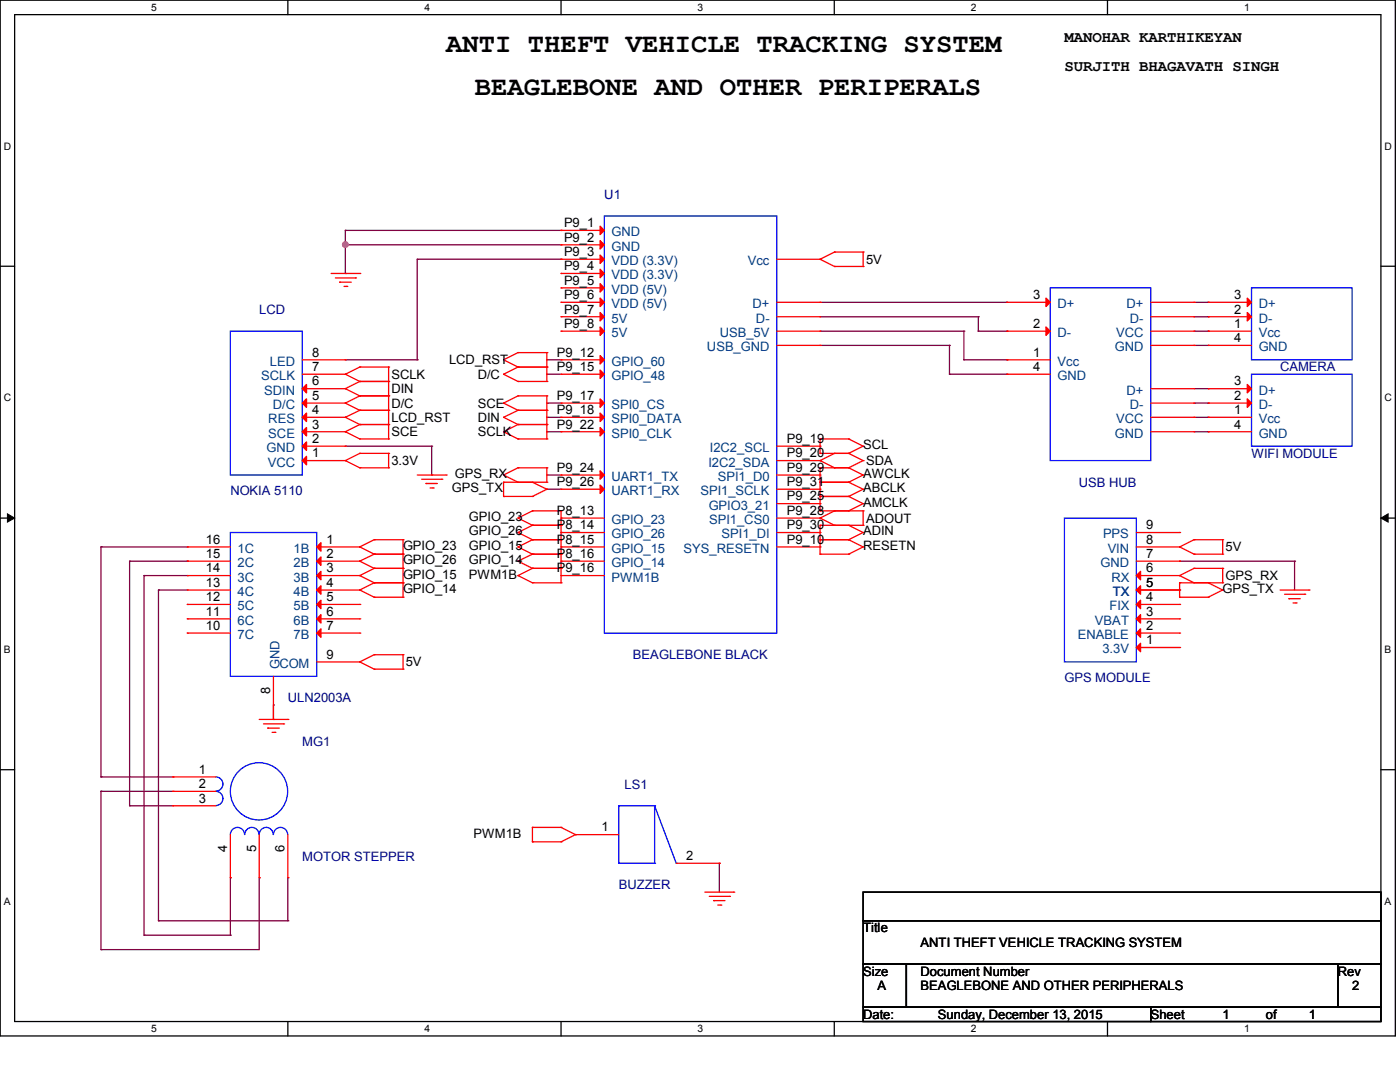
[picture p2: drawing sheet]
<svg xmlns="http://www.w3.org/2000/svg" width="279mm" height="216mm" viewBox="0 0 279 216" stroke-linecap="round" stroke-linejoin="round" font-family="sans-serif">
<path d="M0 0h278.5v206.7h-278.5zM2.9 2.9h272.7v200.9h-272.7z" fill="none" stroke="#000" stroke-width=".25"/>
<g fill="#fff">
<path d="M30.2 .3h1.1v2.3h-1.1z"/>
<path d="M30.2 204.1h1.1v2.3h-1.1z"/>
</g>
<path d="M57.4 0v2.9M57.4 203.8v2.9" fill="none" stroke="#000" stroke-width=".25"/>
<g fill="#fff">
<path d="M84.7 .3h1.1v2.3h-1.1z"/>
<path d="M84.7 204.1h1.1v2.3h-1.1z"/>
</g>
<path d="M112 0v2.9M112 203.8v2.9" fill="none" stroke="#000" stroke-width=".25"/>
<g fill="#fff">
<path d="M139.2 .3h1.1v2.3h-1.1z"/>
<path d="M139.2 204.1h1.1v2.3h-1.1z"/>
</g>
<path d="M166.5 0v2.9M166.5 203.8v2.9" fill="none" stroke="#000" stroke-width=".25"/>
<g fill="#fff">
<path d="M193.8 .3h1.1v2.3h-1.1z"/>
<path d="M193.8 204.1h1.1v2.3h-1.1z"/>
</g>
<path d="M221 0v2.9M221 203.8v2.9" fill="none" stroke="#000" stroke-width=".25"/>
<g fill="#fff">
<path d="M248.3 .3h1.1v2.3h-1.1z"/>
<path d="M248.3 204.1h1.1v2.3h-1.1z"/>
<path d="M.8 28h1.4v2.3h-1.4z"/>
<path d="M276.3 28h1.4v2.3h-1.4z"/>
<path d="M.8 78.2h1.4v2.3h-1.4z"/>
<path d="M276.3 78.2h1.4v2.3h-1.4z"/>
</g>
<path d="M0 53.1h2.9M275.6 53.1h2.9" fill="none" stroke="#000" stroke-width=".25"/>
<g fill="#fff">
<path d="M.8 128.5h1.3v2.2h-1.3z"/>
<path d="M276.3 128.5h1.3v2.2h-1.3z"/>
</g>
<path d="M0 103.4h2.9M275.6 103.4h2.9" fill="none" stroke="#000" stroke-width=".25"/>
<path d="M1.5 102.5l1.4 .9-1.4 .8zM275.6 103.4l1.4-.9v1.7z" fill="#000" stroke="#000" stroke-width=".2"/>
<g fill="#fff">
<path d="M.8 178.7h1.3v2.2h-1.3z"/>
<path d="M276.3 178.7h1.3v2.2h-1.3z"/>
</g>
<path d="M0 153.6h2.9M275.6 153.6h2.9M172.3 178h103.3v5.7h-103.3zM172.3 183.7h103.3v8.7h-103.3zM172.3 192.4h8.6v8.6h-8.6zM180.9 192.4h86.1v8.6h-86.1zM267 192.4h8.6v8.6h-8.6zM172.3 201h57.4v2.8h-57.4zM229.7 201h45.9v2.8h-45.9z" fill="none" stroke="#000" stroke-width=".25"/>
<g fill="none" stroke="#800040" stroke-width=".25">
<path d="M68.9 48.9h.1M68.9 54.6h.1M68.9 46h.1M68.9 48.9h43.1M68.9 46v8.6M68.9 46h43.1M83.3 51.7h.1M83.3 51.7v20.1M83.3 51.7h28.7M112 46h.1M112 51.7h.1M68.9 71.8h14.4"/>
<path d="M83.3 71.8h.1M109.1 74.7h.1M109.1 71.8h.1M109.1 71.8h2.9M109.1 74.7h2.9M163.7 60.3h37.3M163.7 63.2h31.5M163.7 66.1h28.7M163.7 68.9h25.8M189.5 68.9h.1M189.5 74.7h.1M189.5 68.9v5.8"/>
<path d="M189.5 74.7h11.5M192.4 66.1h.1M192.4 71.8h.1M192.4 66.1v5.7M192.4 71.8h8.6M195.2 63.2h.1M195.2 66.1h.1M195.2 63.2v2.9M195.2 66.1h5.8M201 60.3h.1M201 66.1h.1M201 71.8h.1"/>
<path d="M201 74.7h.1M238.3 60.3h2.8M238.3 63.2h2.8M238.3 66.1h2.8M238.3 68.9h2.8M238.3 77.6h2.8M241.1 60.3h.1M241.1 63.2h.1M241.1 66.1h.1M241.1 68.9h.1M241.1 77.6h.1M68.9 89h17.2"/>
<path d="M86.1 94.8h.1M86.1 89h.1M86.1 89v5.8M109.1 83.3h.1M109.1 80.4h.1M109.1 86.1h.1M109.1 94.8h.1M109.1 97.6h.1M109.1 83.3h2.9M109.1 80.4h2.9M109.1 86.1h2.9M109.1 94.8h2.9"/>
<path d="M109.1 97.6h2.9M238.3 83.3h2.8M238.3 80.4h2.8M238.3 86.1h2.8M241.1 80.4h.1M241.1 83.3h.1M241.1 86.1h.1M20.2 109.1h.1M20.2 109.1h17.2M20.2 109.1v45.9M25.9 112h.1M25.9 112h11.5"/>
<path d="M25.9 112v48.8M28.7 114.9h.1M28.7 114.9h8.7M28.7 114.9v71.7M31.6 117.7h.1M31.6 117.7h5.8M31.6 117.7v66M37.4 112h.1M235.4 112h.1M235.4 112h23M258.4 112h.1M258.4 112v5.7"/>
<path d="M20.2 155h.1M20.2 157.9h.1M20.2 157.9v31.6M20.2 155h14.3M20.2 157.9h14.3M34.5 155h.1M54.6 140.7h.1M54.6 140.7v2.9M25.9 160.8h.1M25.9 160.8h8.6M46 175.1h.1M46 175.1v11.5"/>
<path d="M51.7 175.1h.1M51.7 175.1v14.4h-31.5M57.4 175.1h.1M57.4 175.1v8.6M143.6 172.3h.1M143.6 172.3v5.7M20.2 189.5h.1M28.7 186.6h.1M28.7 186.6h17.3M31.6 183.7h.1M31.6 183.7h25.8M46 186.6h.1"/>
<path d="M57.4 183.7h.1"/>
</g>
<circle cx="68.9" cy="48.8" r=".55" fill="#f0f" stroke="#f0f" stroke-width=".25"/>
<g fill="none" stroke="#f00" stroke-width=".25">
<path d="M66.1 54.6h5.7M66.9 55.5h4.1M67.8 56.3h.1M67.8 56.3h2.3M68.7 57.1h.5M69.2 57.1h.1M71 55.5h.1M71.8 54.6h.1M112 46h.1M112 48.9h.1M112 51.7h.1M112 54.6h.1"/>
<path d="M112 57.4h.1M112 54.6h8.6M112 46h8.6M112 48.9h8.6M112 51.7h8.6M112 57.4h8.6M155 51.7h8.7M163.7 51.7h.1M163.7 51.7l2.8 1.5M166.5 50.3h.1M166.5 53.2h.1M166.5 50.3l-2.8 1.4"/>
<path d="M166.5 50.3h5.8M166.5 53.2h5.8M172.3 50.3h.1M172.3 53.2h.1M172.3 50.3v2.9M60.3 77.6h8.6M60.3 74.7h8.6M60.3 71.8h8.6M68.9 77.6h.1M68.9 74.7h.1M68.9 71.8h.1M68.9 77.6l2.9 1.4"/>
<path d="M68.9 74.7l2.9 1.4M71.8 76.1h.1M71.8 79h.1M71.8 73.2h.1M71.8 76.1l-2.9 1.5M71.8 76.1h5.8M71.8 79h5.8M71.8 79l-2.9 1.4M71.8 73.2h5.8M71.8 73.2l-2.9 1.5M77.6 76.1h.1M77.6 79h.1"/>
<path d="M77.6 73.2h.1M77.6 73.2v14.4M100.5 74.7h.1M100.5 71.8h.1M100.5 74.7l2.9 1.4M100.5 71.8l2.9 1.4M103.4 79h.1M103.4 73.2h.1M103.4 76.1h.1M103.4 70.4h.1M103.4 76.1h5.7M103.4 79h5.7"/>
<path d="M103.4 79l-2.9 1.4M103.4 73.2l-2.9 1.5M103.4 73.2h5.7M103.4 70.4l-2.9 1.4M103.4 70.4h5.7M109.1 79h.1M109.1 73.2h.1M109.1 76.1h.1M109.1 70.4h.1M109.1 70.4v5.7M109.1 79v8.6M112 60.3h.1"/>
<path d="M112 63.2h.1M112 66.1h.1M112 71.8h.1M112 74.7h.1M112 74.7h8.6M112 71.8h8.6M112 60.3h8.6M112 66.1h8.6M112 63.2h8.6M155 60.3h8.7M155 66.1h8.7M155 63.2h8.7"/>
<path d="M155 68.9h8.7M163.7 60.3h.1M163.7 63.2h.1M163.7 66.1h.1M163.7 68.9h.1M201 60.3h.1M201 66.1h.1M201 74.7h.1M201 71.8h.1M201 74.7h8.6M201 71.8h8.6M201 60.3h8.6"/>
<path d="M201 66.1h8.6M229.7 77.6h8.6M229.7 60.3h8.6M229.7 66.1h8.6M229.7 63.2h8.6M229.7 68.9h8.6M238.3 66.1h.1M238.3 77.6h.1M238.3 60.3h.1M238.3 63.2h.1M238.3 68.9h.1M241.1 77.6h.1"/>
<path d="M241.1 60.3h.1M241.1 63.2h.1M241.1 68.9h.1M241.1 66.1h.1M241.1 77.6h8.7M241.1 60.3h8.7M241.1 66.1h8.7M241.1 63.2h8.7M241.1 68.9h8.7M60.3 91.9h8.6M60.3 86.1h8.6M60.3 89h8.6"/>
<path d="M60.3 80.4h8.6M60.3 83.3h8.6M68.9 80.4h.1M68.9 83.3h.1M68.9 86.1h.1M68.9 91.9h.1M68.9 89h.1M68.9 80.4l2.9 1.5M68.9 83.3l2.9 1.4M68.9 86.1l2.9 1.5M68.9 91.9l2.9 1.4M71.8 81.9h.1"/>
<path d="M71.8 84.7h.1M71.8 87.6h.1M71.8 90.5h.1M71.8 93.3h.1M71.8 81.9h5.8M71.8 81.9l-2.9 1.4M71.8 84.7h5.8M71.8 84.7l-2.9 1.4M71.8 87.6h5.8M71.8 90.5l-2.9 1.4M71.8 90.5h5.8M71.8 93.3h5.8"/>
<path d="M77.6 81.9h.1M77.6 84.7h.1M77.6 87.6h.1M77.6 90.5h.1M77.6 93.3h.1M77.6 90.5v2.8M83.3 94.8h5.7M84.2 95.6h4M85 96.5h.1M85 96.5h2.3M85.9 97.4h.5M86.4 97.4h.1"/>
<path d="M88.2 95.6h.1M89 94.8h.1M100.5 83.3h.1M100.5 80.4h.1M100.5 86.1h.1M100.5 99.1h.1M100.5 96.2h.1M100.5 94.8h.1M100.5 83.3l2.9 1.4M100.5 80.4l2.9 1.5M100.5 86.1l2.9 1.5M100.5 99.1h5.8"/>
<path d="M100.5 96.2v2.9M100.5 96.2h8.6M100.5 94.8l2.9 1.4M103.4 81.9h.1M103.4 84.7h.1M103.4 87.6h.1M103.4 93.3h.1M103.4 96.2h.1M103.4 81.9h5.7M103.4 84.7h5.7M103.4 87.6h5.7M103.4 93.3h5.7"/>
<path d="M103.4 81.9l-2.9 1.4M103.4 84.7l-2.9 1.4M103.4 93.3l-2.9 1.5M106.3 99.1h.1M106.3 96.2h.1M106.3 96.2l2.8 1.4M109.1 81.9h.1M109.1 84.7h.1M109.1 87.6h.1M109.1 97.6h.1M109.1 93.3h.1M109.1 96.2h.1"/>
<path d="M109.1 93.3v2.9M109.1 97.6l-2.8 1.5M112 97.6h.1M112 86.1h.1M112 94.8h.1M112 80.4h.1M112 83.3h.1M112 94.8h8.6M112 86.1h8.6M112 80.4h8.6M112 83.3h8.6M112 97.6h8.6"/>
<path d="M155 94.8h8.7M155 91.9h8.7M155 89h8.7M155 97.6h8.7M163.7 90.5h.1M163.7 87.6h.1M163.7 99.1h.1M163.7 96.2h.1M163.7 93.3h.1M163.7 91.9h.1M163.7 89h.1M163.7 94.8h.1"/>
<path d="M163.7 97.6h.1M163.7 87.6h5.7M163.7 90.5h5.7M163.7 93.3h5.7M163.7 99.1h5.7M163.7 96.2h5.7M163.7 87.6v2.9M163.7 93.3v8.6M163.7 91.9l2.8 1.4M166.5 90.5h.1M166.5 93.3h.1M166.5 90.5l-2.8 1.4"/>
<path d="M169.4 90.5h.1M169.4 87.6h.1M169.4 99.1h.1M169.4 96.2h.1M169.4 93.3h.1M169.4 87.6l2.9 1.4M169.4 99.1l2.9 1.4M169.4 96.2l2.9 1.4M169.4 93.3l2.9 1.5M169.4 90.5l2.9 1.4M172.3 89h.1M172.3 97.6h.1"/>
<path d="M172.3 94.8h.1M172.3 91.9h.1M172.3 89l-2.9 1.5M172.3 97.6l-2.9 1.5M172.3 94.8l-2.9 1.4M172.3 91.9l-2.9 1.4M229.7 86.1h8.6M229.7 80.4h8.6M229.7 83.3h8.6M238.3 80.4h.1M238.3 83.3h.1M238.3 86.1h.1"/>
<path d="M241.1 80.4h.1M241.1 86.1h.1M241.1 83.3h.1M241.1 86.1h8.7M241.1 80.4h8.7M241.1 83.3h8.7M37.4 109.1h.1M37.4 112h.1M37.4 114.9h.1M37.4 117.7h.1M37.4 117.7h8.6M37.4 109.1h8.6"/>
<path d="M37.4 112h8.6M37.4 114.9h8.6M63.2 117.7h8.6M63.2 109.1h8.6M63.2 112h8.6M63.2 114.9h8.6M71.8 109.1h.1M71.8 112h.1M71.8 114.9h.1M71.8 117.7h.1M71.8 109.1l2.9 1.5M71.8 112l2.9 1.4"/>
<path d="M71.8 114.9l2.9 1.4M71.8 117.7l2.9 1.5M74.7 107.7h.1M74.7 110.6h.1M74.7 113.4h.1M74.7 116.3h.1M74.7 119.2h.1M74.7 107.7h5.7M74.7 110.6h5.7M74.7 113.4h5.7M74.7 116.3h5.7M74.7 119.2h5.7"/>
<path d="M74.7 107.7l-2.9 1.4M74.7 110.6l-2.9 1.4M74.7 113.4l-2.9 1.5M74.7 116.3l-2.9 1.4M80.4 107.7h.1M80.4 110.6h.1M80.4 113.4h.1M80.4 116.3h.1M80.4 119.2h.1M80.4 107.7v11.5M103.4 103.4h.1M103.4 106.3h.1"/>
<path d="M103.4 109.1h.1M103.4 112h.1M103.4 114.9h.1M103.4 103.4l2.9 1.4M103.4 109.1l2.9 1.5M103.4 106.3l2.9 1.4M103.4 112l2.9 1.4M103.4 114.9l2.9 1.4M106.3 101.9h.1M106.3 104.8h.1M106.3 107.7h.1M106.3 110.6h.1"/>
<path d="M106.3 113.4h.1M106.3 116.3h.1M106.3 107.7h5.7M106.3 110.6h5.7M106.3 113.4h5.7M106.3 116.3h5.7M106.3 101.9l-2.9 1.5M106.3 101.9h5.7M106.3 104.8h5.7M106.3 104.8l-2.9 1.5M106.3 107.7l-2.9 1.4M106.3 110.6l-2.9 1.4"/>
<path d="M106.3 113.4l-2.9 1.5M112 101.9h.1M112 104.8h.1M112 107.7h.1M112 110.6h.1M112 113.4h.1M112 116.3h.1M112 106.3h.1M112 109.1h.1M112 112h.1M112 103.4h.1M112 114.9h.1"/>
<path d="M112 101.9v14.4M112 109.1h8.6M112 112h8.6M112 114.9h8.6M112 106.3h8.6M112 103.4h8.6M155 109.1h8.7M155 106.3h8.7M155 103.4h8.7M155 100.5h8.7M163.7 110.6h.1M163.7 107.7h.1"/>
<path d="M163.7 104.8h.1M163.7 101.9h.1M163.7 103.4h.1M163.7 100.5h.1M163.7 106.3h.1M163.7 109.1h.1M163.7 103.4l2.8 1.4M163.7 107.7h5.7M163.7 110.6h5.7M163.7 101.9h8.6M163.7 104.8h8.6M163.7 104.8v5.8"/>
<path d="M166.5 101.9h.1M166.5 104.8h.1M166.5 101.9l-2.8 1.5M169.4 110.6h.1M169.4 107.7h.1M169.4 104.8h.1M169.4 101.9h.1M169.4 107.7l2.9 1.4M169.4 104.8l2.9 1.5M172.3 109.1h.1M172.3 106.3h.1M172.3 100.5h.1"/>
<path d="M172.3 101.9h.1M172.3 104.8h.1M172.3 101.9v2.9M172.3 109.1l-2.9 1.5M172.3 106.3l-2.9 1.4M172.3 100.5l-2.9 1.4M226.8 117.7h8.6M226.8 109.1h8.6M226.8 112h8.6M226.8 114.9h8.6M226.8 106.3h8.6M235.4 109.1h.1"/>
<path d="M235.4 114.9h.1M235.4 119.2h.1M235.4 116.3h.1M235.4 112h.1M235.4 106.3h.1M235.4 117.7h.1M235.4 109.1l2.9 1.5M235.4 116.3h8.6M235.4 114.9l2.9 1.4M235.4 119.2h5.7M235.4 116.3v2.9M238.3 107.7h.1"/>
<path d="M238.3 110.6h.1M238.3 113.4h.1M238.3 116.3h.1M238.3 107.7l-2.9 1.4M238.3 107.7h5.7M238.3 110.6h5.7M238.3 113.4l-2.9 1.5M238.3 113.4h5.7M241.1 119.2h.1M241.1 116.3h.1M241.1 116.3l2.9 1.4M244 107.7h.1"/>
<path d="M244 110.6h.1M244 113.4h.1M244 116.3h.1M244 117.7h.1M244 107.7v2.9M244 113.4v2.9M244 117.7l-2.9 1.5M255.5 117.7h5.7M256.4 118.6h4M257.2 119.5h.1M257.2 119.5h2.3M260.4 118.6h.1"/>
<path d="M261.2 117.7h.1M37.4 120.6h.1M37.4 123.5h.1M37.4 126.3h.1M37.4 120.6h8.6M37.4 123.5h8.6M37.4 126.3h8.6M54.6 135v8.6M63.2 120.6h8.6M63.2 123.5h8.6M63.2 126.3h8.6M63.2 132.1h8.6"/>
<path d="M71.8 132.1h.1M71.8 120.6h.1M71.8 123.5h.1M71.8 126.3h.1M71.8 132.1l2.9 1.4M74.7 130.6h.1M74.7 133.5h.1M74.7 130.6l-2.9 1.5M74.7 130.6h5.7M74.7 133.5h5.7M80.4 130.6h.1M80.4 133.5h.1"/>
<path d="M80.4 130.6v2.9M226.8 120.6h8.6M226.8 123.5h8.6M226.8 126.3h8.6M226.8 129.2h8.6M235.4 129.2h.1M235.4 123.5h.1M235.4 126.3h.1M235.4 120.6h.1M258.1 120.3h.6M258.7 120.3h.1M34.5 155h.1"/>
<path d="M34.5 157.9h.1M34.5 155h8.6M34.5 157.9h8.6M51.7 143.6h5.7M52.6 144.4h4M53.4 145.3h.1M53.4 145.3h2.4M54.3 146.1h.6M54.6 143.6h.1M54.9 146.1h.1M56.6 144.4h.1M57.4 143.6h.1"/>
<path d="M34.5 160.8h.1M34.5 160.8h8.6M46 175.1h.1M46 166.5v8.6M51.7 175.1h.1M51.7 166.5v8.6M57.4 175.1h.1M57.4 166.5v8.6M106.3 168h.1M106.3 165.1h.1M106.3 168h5.7M106.3 165.1v2.9"/>
<path d="M106.3 165.1h5.7M112 168h.1M112 165.1h.1M112 165.1l2.9 1.4M114.9 166.5h.1M114.9 166.5l-2.9 1.5M114.9 166.5h8.6M135 172.3h8.6M140.7 178h5.7M141.6 178.9h4M142.4 179.7h.1M142.4 179.7h2.3"/>
<path d="M143.6 172.3h.1M145.6 178.9h.1M146.4 178h.1M143.3 180.6h.5M143.8 180.6h.1"/>
</g>
<g fill="none" stroke="#00f" stroke-width=".25">
<path d="M120.6 43.1h34.4v83.2h-34.4zM209.6 57.4h20.1v34.5h-20.1zM249.8 57.4h20v14.4h-20zM46 66.1h14.3v28.7h-14.3zM249.8 74.7h20v14.3h-20zM46 106.3h17.2v28.7h-17.2zM212.4 103.4h14.4v28.7h-14.4zM43.1 155a1.42 1.42 0 0 1 1.4 1.4 1.42 1.42 0 0 1-1.4 1.5M43.1 157.9a1.42 1.42 0 0 1 1.4 1.4 1.42 1.42 0 0 1-1.4 1.4M46 166.5a1.42 1.42 0 0 1 1.4-1.4 1.42 1.42 0 0 1 1.4 1.4M48.9 166.5a1.42 1.42 0 0 1 1.4-1.4 1.42 1.42 0 0 1 1.4 1.4M51.7 166.5a1.4 1.4 0 0 1 1.5-1.4h-.1a1.41 1.41 0 0 1 1.4 1.4"/>
<path d="M54.6 166.5a1.42 1.42 0 0 1 1.4-1.4 1.42 1.42 0 0 1 1.4 1.4M123.5 172.3h.1M123.5 160.8h.1M123.5 160.8v11.5M123.5 172.3h7.1M123.5 160.8h7.1M130.6 172.3h.1M130.6 160.8h.1M130.6 160.8v11.5M130.6 160.8l4.4 11.5M135 172.3h.1"/>
<circle cx="51.7" cy="157.9" r="5.7"/>
</g>
<g fill="#f00" stroke="#f00" stroke-width=".25">
<path d="M63.2 109.1l.9-.8v1.7z"/>
<path d="M63.2 112l.9-.9v1.7z"/>
<path d="M63.2 114.9l.9-.9v1.7z"/>
<path d="M63.2 117.7l.9-.8v1.7z"/>
<path d="M63.2 120.6l.9-.8v1.7z"/>
<path d="M63.2 123.5l.9-.9v1.7z"/>
<path d="M63.2 126.3l.9-.8v1.7z"/>
<path d="M60.3 91.9l.9-.8v1.7z"/>
<path d="M60.3 86.1l.9-.8v1.7z"/>
<path d="M60.3 89l.9-.8v1.7z"/>
<path d="M60.3 80.4l.9-.8v1.7z"/>
<path d="M60.3 83.3l.9-.9v1.7z"/>
<path d="M60.3 77.6l.9-.9v1.7z"/>
<path d="M208.7 59.5l.9 .8-.9 .9z"/>
<path d="M208.7 65.2l.9 .9-.9 .8z"/>
<path d="M119.8 45.1l.8 .9-.8 .8z"/>
<path d="M119.8 48l.8 .9-.8 .8z"/>
<path d="M119.8 50.9l.8 .8-.8 .9z"/>
<path d="M119.8 53.7l.8 .9-.8 .8z"/>
<path d="M119.8 56.6l.8 .8-.8 .9z"/>
<path d="M119.8 59.5l.8 .8-.8 .9z"/>
<path d="M119.8 62.4l.8 .8-.8 .9z"/>
<path d="M119.8 65.2l.8 .9-.8 .8z"/>
<path d="M119.8 71l.8 .8-.8 .8z"/>
<path d="M119.8 73.8l.8 .9-.8 .8z"/>
<path d="M119.8 96.8l.8 .8-.8 .9z"/>
<path d="M119.8 85.3l.8 .8-.8 .9z"/>
<path d="M119.8 93.9l.8 .9-.8 .8z"/>
<path d="M119.8 79.6l.8 .8-.8 .9z"/>
<path d="M119.8 82.4l.8 .9-.8 .8z"/>
<path d="M248.9 76.7l.9 .9-.9 .8z"/>
<path d="M248.9 79.6l.9 .8-.9 .9z"/>
<path d="M226.8 129.2l.8-.8v1.6z"/>
<path d="M226.8 123.5l.8-.9v1.7z"/>
<path d="M226.8 126.3l.8-.8v1.7z"/>
<path d="M226.8 120.6l.8-.8v1.7z"/>
<path d="M226.8 114.9l.8-.9v1.7z"/>
<path d="M226.8 117.7l.8-.8v1.7z"/>
<path d="M248.9 59.5l.9 .8-.9 .9z"/>
<path d="M248.9 62.4l.9 .8-.9 .9z"/>
</g>
<g font-size="5.4">
<text x="89" y="10.3">ANTI THEFT VEHICLE TRACKING SYSTEM</text>
<text x="94.8" y="18.9">BEAGLEBONE AND OTHER PERIPERALS</text>
</g>
<g font-size="3.1">
<text x="212.4" y="8.4">MANOHAR KARTHIKEYAN</text>
<text x="212.4" y="14.1">SURJITH BHAGAVATH SINGH</text>
</g>
<g font-size="2.6" fill="#000080">
<text x="120.6" y="39.7">U1</text>
<text x="51.7" y="62.7">LCD</text>
<text x="255.5" y="74.1">CAMERA</text>
<text x="249.8" y="91.4">WIFI MODULE</text>
<text x="46" y="98.8">NOKIA 5110</text>
<text x="215.3" y="97.1">USB HUB</text>
<text x="126.3" y="131.5">BEAGLEBONE BLACK</text>
<text x="212.4" y="136.1">GPS MODULE</text>
<text x="57.4" y="140.2">ULN2003A</text>
<text x="60.3" y="148.8">MG1</text>
<text x="124.6" y="157.4">LS1</text>
<text x="60.3" y="171.7">MOTOR STEPPER</text>
<text x="123.5" y="177.5">BUZZER</text>
</g>
<g font-size="2.6">
<text x="112.6" y="45.3">P9_1</text>
<text x="112.6" y="48.2">P9_2</text>
<text x="112.6" y="51.1">P9_3</text>
<text x="112.6" y="53.9">P9_4</text>
<text x="172.8" y="52.6">5V</text>
<text x="112.6" y="56.8">P9_5</text>
<text x="112.6" y="59.7">P9_6</text>
<text x="206.2" y="59.7">3</text>
<text x="246.3" y="59.7">3</text>
<text x="112.6" y="62.6">P9_7</text>
<text x="112.6" y="65.4">P9_8</text>
<text x="206.2" y="65.4">2</text>
<text x="246.3" y="62.6">2</text>
<text x="246.3" y="65.4">1</text>
<text x="62.3" y="71.2">8</text>
<text x="111.1" y="71.2">P9_12</text>
<text x="206.2" y="71.2">1</text>
<text x="246.3" y="68.3">4</text>
<text x="62.3" y="76.9">6</text>
<text x="62.3" y="74">7</text>
<text x="78.1" y="75.6">SCLK</text>
<text x="89.6" y="72.7">LCD_RST</text>
<text x="95.3" y="75.6">D/C</text>
<text x="111.1" y="74">P9_15</text>
<text x="206.2" y="74">4</text>
<text x="246.3" y="76.9">3</text>
<text x="62.3" y="79.8">5</text>
<text x="62.3" y="82.6">4</text>
<text x="78.1" y="78.4">DIN</text>
<text x="78.1" y="81.3">D/C</text>
<text x="95.3" y="81.3">SCE</text>
<text x="111.1" y="79.8">P9_17</text>
<text x="111.1" y="82.6">P9_18</text>
<text x="246.3" y="79.8">2</text>
<text x="246.3" y="82.6">1</text>
<text x="62.3" y="85.5">3</text>
<text x="62.3" y="88.4">2</text>
<text x="78.1" y="84.2">LCD_RST</text>
<text x="78.1" y="87">SCE</text>
<text x="95.3" y="84.2">DIN</text>
<text x="95.3" y="87">SCLK</text>
<text x="111.1" y="85.5">P9_22</text>
<text x="157" y="88.4">P9_19</text>
<text x="172.3" y="89.6">SCL</text>
<text x="246.3" y="85.5">4</text>
<text x="62.3" y="91.3">1</text>
<text x="78.1" y="92.8">3.3V</text>
<text x="90.8" y="95.4">GPS_RX</text>
<text x="111.1" y="94.1">P9_24</text>
<text x="157" y="91.3">P9_20</text>
<text x="157" y="94.1">P9_29</text>
<text x="172.3" y="95.4">AWCLK</text>
<text x="172.8" y="92.8">SDA</text>
<text x="90.2" y="98.3">GPS_TX</text>
<text x="111.1" y="97">P9_26</text>
<text x="157" y="97">P9_31</text>
<text x="157" y="99.9">P9_25</text>
<text x="172.3" y="101.1">AMCLK</text>
<text x="172.3" y="98.3">ABCLK</text>
<text x="93.6" y="104">GPIO_23</text>
<text x="93.6" y="106.8">GPIO_26</text>
<text x="111.1" y="105.6">P8_14</text>
<text x="111.1" y="102.7">P8_13</text>
<text x="157" y="102.7">P9_28</text>
<text x="157" y="105.6">P9_30</text>
<text x="172.3" y="106.8">ADIN</text>
<text x="172.8" y="104.3">ADOUT</text>
<text x="228.8" y="105.6">9</text>
<text x="41.1" y="108.5">16</text>
<text x="41.1" y="111.3">15</text>
<text x="65.2" y="108.5">1</text>
<text x="65.2" y="111.3">2</text>
<text x="80.4" y="109.7">GPIO_23</text>
<text x="80.4" y="112.6">GPIO_26</text>
<text x="93.6" y="109.7">GPIO_15</text>
<text x="93.6" y="112.6">GPIO_14</text>
<text x="111.1" y="108.5">P8_15</text>
<text x="111.1" y="111.3">P8_16</text>
<text x="157" y="108.5">P9_10</text>
<text x="172.3" y="109.7">RESETN</text>
<text x="228.8" y="111.3">7</text>
<text x="228.8" y="108.5">8</text>
<text x="244.6" y="110">5V</text>
<text x="41.1" y="114.2">14</text>
<text x="41.1" y="117.1">13</text>
<text x="41.1" y="120">12</text>
<text x="65.2" y="114.2">3</text>
<text x="65.2" y="117.1">4</text>
<text x="65.2" y="120">5</text>
<text x="80.4" y="115.5">GPIO_15</text>
<text x="80.4" y="118.3">GPIO_14</text>
<text x="93.6" y="115.5">PWM1B</text>
<text x="111.1" y="114.2">P9_16</text>
<text x="228.8" y="120">4</text>
<text x="228.8" y="114.2">6</text>
<text x="228.8" y="117.1">5</text>
<text x="244" y="118.3">GPS_TX</text>
<text x="244.6" y="115.7">GPS_RX</text>
<text x="41.1" y="122.9">11</text>
<text x="41.1" y="125.7">10</text>
<text x="65.2" y="122.9">6</text>
<text x="65.2" y="125.7">7</text>
<text x="228.8" y="122.9">3</text>
<text x="228.8" y="125.7">2</text>
<text x="65.2" y="131.4">9</text>
<text x="228.8" y="128.6">1</text>
<text x="81" y="133">5V</text>
<text x="53.9" y="138.4" transform="rotate(-90 53.9 138.4)">8</text>
<text x="39.7" y="154.4">1</text>
<text x="39.7" y="157.3">2</text>
<text x="39.7" y="160.1">3</text>
<text x="94.5" y="167.1">PWM1B</text>
<text x="120.1" y="165.9">1</text>
<text x="45.3" y="170" transform="rotate(-90 45.3 170)">4</text>
<text x="51.1" y="170" transform="rotate(-90 51.1 170)">5</text>
<text x="56.8" y="170" transform="rotate(-90 56.8 170)">6</text>
<text x="136.9" y="171.6">2</text>
<text x="172.3" y="186.1">Title</text>
<text x="183.7" y="188.9">ANTI THEFT VEHICLE TRACKING SYSTEM</text>
<text x="172.3" y="194.7">Size</text>
<text x="175.1" y="197.6">A</text>
<text x="183.7" y="194.7">Document Number</text>
<text x="183.7" y="197.6">BEAGLEBONE AND OTHER PERIPHERALS</text>
<text x="267" y="194.7">Rev</text>
<text x="269.8" y="197.6">2</text>
<text x="172.3" y="203.3">Date:</text>
<text x="187.2" y="203.3">Sunday, December 13, 2015</text>
<text x="229.7" y="203.3">Sheet</text>
<text x="244" y="203.3">1</text>
<text x="252.6" y="203.3">of</text>
<text x="261.2" y="203.3">1</text>
</g>
<g font-size="2.6" fill="#004080">
<text x="122" y="47.2">GND</text>
<text x="122" y="50">GND</text>
<text x="122" y="52.9">VDD (3.3V)</text>
<text x="149.2" y="52.9">Vcc</text>
<text x="122" y="55.8">VDD (3.3V)</text>
<text x="122" y="58.6">VDD (5V)</text>
<text x="122" y="61.5">VDD (5V)</text>
<text x="122" y="64.4">5V</text>
<text x="150.2" y="61.5">D+</text>
<text x="150.9" y="64.4">D-</text>
<text x="211" y="61.5">D+</text>
<text x="224.8" y="61.5">D+</text>
<text x="225.5" y="64.4">D-</text>
<text x="251.2" y="61.5">D+</text>
<text x="251.2" y="64.4">D-</text>
<text x="122" y="67.3">5V</text>
<text x="141.1" y="70.1">USB_GND</text>
<text x="143.6" y="67.3">USB_5V</text>
<text x="211" y="67.3">D-</text>
<text x="222.5" y="70.1">GND</text>
<text x="222.8" y="67.3">VCC</text>
<text x="251.2" y="70.1">GND</text>
<text x="251.2" y="67.3">Vcc</text>
<text x="52.1" y="75.9">SCLK</text>
<text x="53.8" y="73">LED</text>
<text x="122" y="73">GPIO_60</text>
<text x="122" y="75.9">GPIO_48</text>
<text x="211" y="75.9">GND</text>
<text x="211" y="73">Vcc</text>
<text x="52.7" y="78.7">SDIN</text>
<text x="54.4" y="81.6">D/C</text>
<text x="122" y="81.6">SPI0_CS</text>
<text x="224.8" y="78.7">D+</text>
<text x="225.5" y="81.6">D-</text>
<text x="251.2" y="78.7">D+</text>
<text x="251.2" y="81.6">D-</text>
<text x="53.6" y="87.3">SCE</text>
<text x="53.6" y="84.5">RES</text>
<text x="122" y="87.3">SPI0_CLK</text>
<text x="122" y="84.5">SPI0_DATA</text>
<text x="222.5" y="87.3">GND</text>
<text x="222.8" y="84.5">VCC</text>
<text x="251.2" y="87.3">GND</text>
<text x="251.2" y="84.5">Vcc</text>
<text x="53.2" y="90.2">GND</text>
<text x="53.4" y="93.1">VCC</text>
<text x="122" y="96">UART1_TX</text>
<text x="141.4" y="93.1">I2C2_SDA</text>
<text x="141.7" y="90.2">I2C2_SCL</text>
<text x="143.3" y="96">SPI1_D0</text>
<text x="122" y="98.8">UART1_RX</text>
<text x="139.8" y="98.8">SPI1_SCLK</text>
<text x="141.4" y="101.7">GPIO3_21</text>
<text x="122" y="107.4">GPIO_26</text>
<text x="122" y="104.6">GPIO_23</text>
<text x="141.5" y="104.6">SPI1_CS0</text>
<text x="144" y="107.4">SPI1_DI</text>
<text x="220.1" y="107.4">PPS</text>
<text x="47.4" y="110.3">1C</text>
<text x="47.4" y="113.2">2C</text>
<text x="58.6" y="110.3">1B</text>
<text x="58.6" y="113.2">2B</text>
<text x="122" y="110.3">GPIO_15</text>
<text x="122" y="113.2">GPIO_14</text>
<text x="136.4" y="110.3">SYS_RESETN</text>
<text x="219.6" y="113.2">GND</text>
<text x="221.1" y="110.3">VIN</text>
<text x="47.4" y="116">3C</text>
<text x="47.4" y="118.9">4C</text>
<text x="58.6" y="116">3B</text>
<text x="58.6" y="118.9">4B</text>
<text x="122" y="116">PWM1B</text>
<text x="221.8" y="116">RX</text>
<text x="222.1" y="118.9">TX</text>
<text x="47.4" y="121.8">5C</text>
<text x="47.4" y="124.7">6C</text>
<text x="58.6" y="121.8">5B</text>
<text x="58.6" y="124.7">6B</text>
<text x="218.5" y="124.7">VBAT</text>
<text x="221.4" y="121.8">FIX</text>
<text x="47.4" y="127.5">7C</text>
<text x="58.6" y="127.5">7B</text>
<text x="215.1" y="127.5">ENABLE</text>
<text x="220" y="130.4">3.3V</text>
<text x="55.8" y="133.3">COM</text>
<text x="55.8" y="133.5" transform="rotate(-90 55.8 133.5)">GND</text>
</g>
<g font-size="2">
<text x="30.2" y="2.2">5</text>
<text x="84.7" y="2.2">4</text>
<text x="139.2" y="2.2">3</text>
<text x="193.8" y="2.2">2</text>
<text x="248.3" y="2.2">1</text>
<text x=".8" y="29.9">D</text>
<text x="276.3" y="29.9">D</text>
<text x=".8" y="80.1">C</text>
<text x="276.3" y="80.1">C</text>
<text x=".8" y="130.3">B</text>
<text x="276.3" y="130.3">B</text>
<text x=".8" y="180.5">A</text>
<text x="276.3" y="180.5">A</text>
<text x="30.2" y="206">5</text>
<text x="84.7" y="206">4</text>
<text x="139.2" y="206">3</text>
<text x="193.8" y="206">2</text>
<text x="248.3" y="206">1</text>
</g>
</svg>
